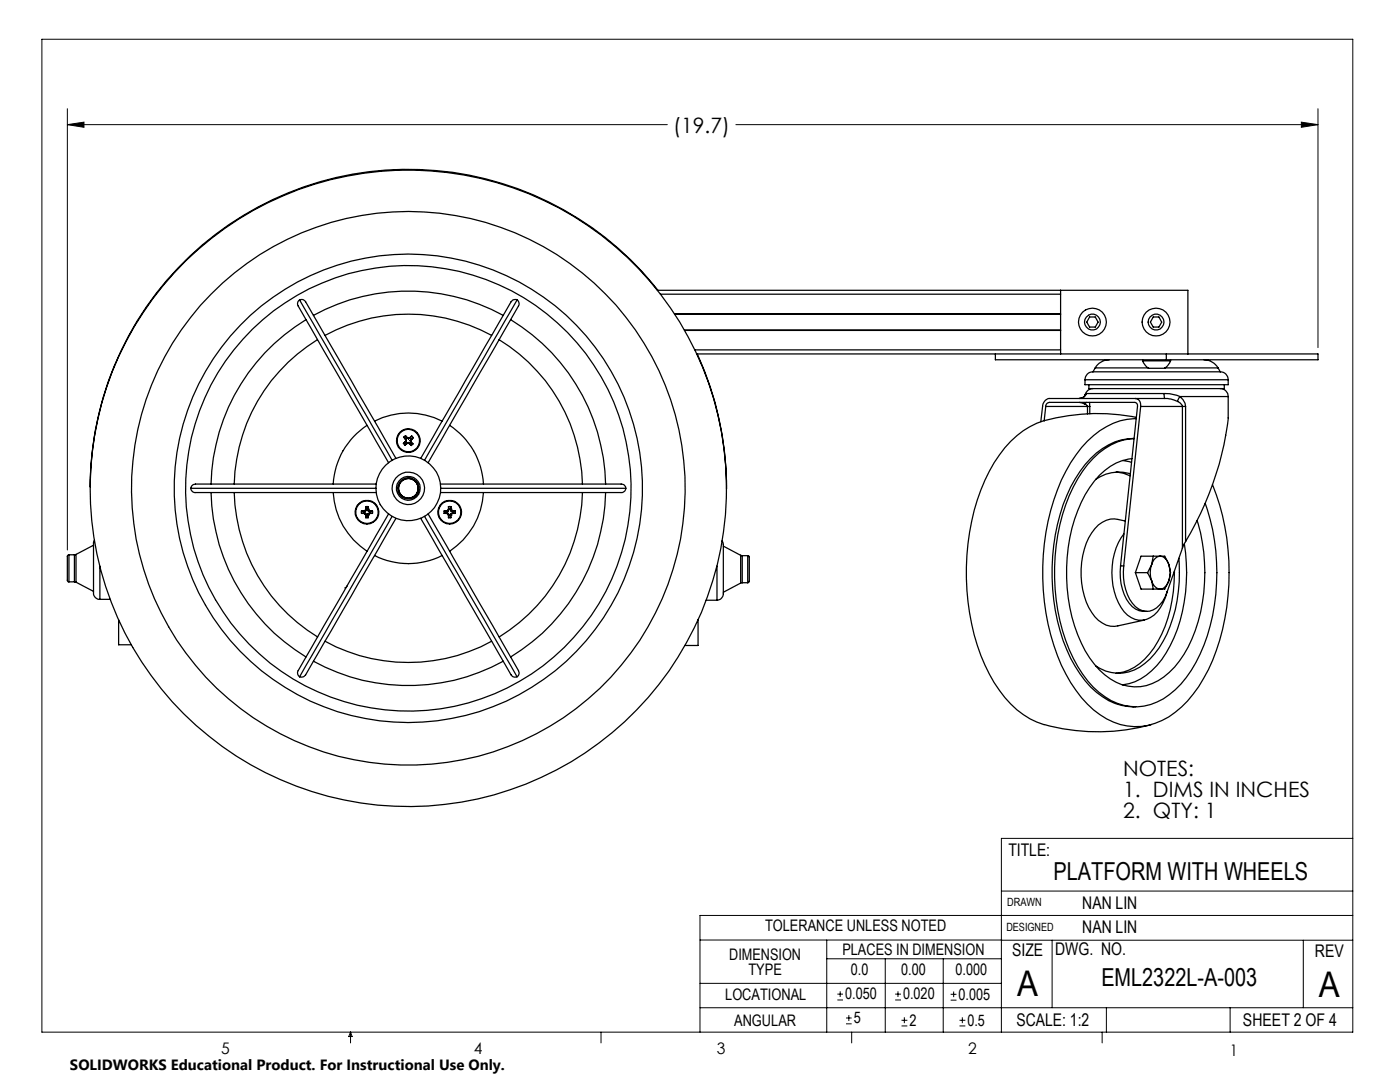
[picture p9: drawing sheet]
<svg xmlns="http://www.w3.org/2000/svg" width="279mm" height="216mm" viewBox="0 0 279 216" stroke-linecap="round" stroke-linejoin="round" font-family="sans-serif">
<g fill="none" stroke="#000" stroke-width=".2">
<path d="M8.4 7.8h261.6v198.2h-261.6zM13.4 24.9l3.4-.5v1zM13.4 21.7v88M13.4 24.9h119.8M146.9 24.9h116.1M259.7 24.4l3.3 .5-3.3 .5zM263 21.7v47.7M199.8 177.8h70.2M270 167.3h-70.2v38.7M139.7 187.6h60.2M139.7 196.2h60.1M165 187.6v18.4"/>
<path d="M165 191.3h34.8M167.1 199.5h1.1M167.1 198.4h1.1M167.7 197.8v1.1M176.7 191.3v14.7M178.6 199.5h1.2M178.6 198.4h1.2M179.2 197.8v1.1M188.2 191.3v14.7M189.7 199.6h1.2M189.7 198.4h1.2M190.3 197.8v1.2"/>
<path d="M199.8 187.6h70.2M210 187.6v13.5M260.1 187.6v13.5M270 182.7h-130.3v23.3M70 206v2.1M70 206l.3 .8h-.7zM119.9 206v2.1M139.7 201.1h130.3M168.8 204.3h1.2M168.8 203.1h1.2M169.4 202.6v1.1M170 206v2.1"/>
<path d="M179.9 204.7h1.2M179.9 203.6h1.2M180.5 203v1.2M191.5 204.7h1.2M191.5 203.6h1.2M192.1 203v1.2M220 206v2.1M220.8 201.1v4.9M245.5 201.1v4.9"/>
</g>
<path d="M13.4 24.9l3.4-.5v1zM259.7 24.4l3.3 .5-3.3 .5z" fill="#000"/>
<g fill="none" stroke="#000" stroke-width=".25">
<path d="M59.8 59.9l.7-.1 .5 .4 18 31.3M59.8 59.9a.84 .84 0 0 0-.3 1.2l18 31.2M59.8 59.9l18.4 31.9M103.2 59.9l.3 .4 .1 .3-.1 .5-18.1 31.2M103.2 59.9l-.2-.1a1.04 1.04 0 0 0-1 .4l-18 31.3M103.2 59.9l-18.5 31.9M131.2 57.9h105.9v12.7M131.3 57.9a63.5 63.5 0 0 0-70.6-20.6 63.5 63.5 0 0 0-42.7 59.9M131.8 58.7h79.9M211.7 57.9v12.7M61.1 63.8a39.5 39.5 0 0 0-19 32.8M62.5 62.9a39.4 39.4 0 0 1 37.9 0"/>
<path d="M63.4 67.8a34.8 34.8 0 0 0-16.7 28.8M64.9 66.9a34.7 34.7 0 0 1 33.2 0M99.6 67.8a34.8 34.8 0 0 1 16.6 28.8M101.9 63.8a39.5 39.5 0 0 1 19 32.8M134.6 62.7h77.1M136.6 65.9h75.1M138.7 69.8h73M139 70.6h124v1.2h-64.4v-1.2M139.1 70.6a64.3 64.3 0 0 1 5.9 26.9M216.5 75.8v1h28.6v-1M216.5 75.8h28.6M216.6 78.8h-.1a1.07 1.07 0 0 1-1.1 .7"/>
<path d="M216.9 78.5h15.4M216.9 78.5a1.58 1.58 0 0 1-1.5 1M216.9 78.5l-.3 .1v.2M217.3 76.8v.7h27v-.7M217.5 63.3h1.1l.5 1-.5 1h-1.1l-.6-1zM218.1 74.2a1.57 1.57 0 0 0-1.6 1.6M218.1 77.5a1.53 1.53 0 0 0-1.5 1.3M218.1 74.2h25.4M218.6 73.4h10.6M218.6 73.4l-.5 .8M221.4 71.8a3.3 3.3 0 0 0-2.8 1.6M226.6 79.5a1.27 1.27 0 0 1 1 1.6"/>
<path d="M228 72l.1 .2a1.94 1.94 0 0 0 2.4 1.3h1.1a1.83 1.83 0 0 0 2-1.5M228 72h5.6M228 71.8v.2M230.2 63.3h1.1l.5 1-.5 1h-1.1l-.6-1zM232.3 78.5l1.1 .1 2.1 .5M232.3 78.5l.1 1M232.4 79.5h-22.9a1.56 1.56 0 0 0-1.4 1.6l-.4 3M232.4 79.5a5 5 0 0 1 2.6 .6M232.5 73.4h10.6M232.8 70.6v1.2M233.6 71.8v.2M235.5 79.1l-.5 1"/>
<path d="M235.5 79.1a2.8 2.8 0 0 1 1.1 2M235.5 79.1h9.6M240.3 71.8a3.4 3.4 0 0 1 2.8 1.6M243.1 73.4l.4 .8M243.5 74.2a1.57 1.57 0 0 1 1.6 1.6M243.5 77.5a1.57 1.57 0 0 1 1.6 1.6M245.1 79.1a41.2 41.2 0 0 1-2.4 15.5l-.7 2a63.6 63.6 0 0 1-5.4 11.5M38.1 97.4a.88 .88 0 0 0 .9 .9h36.1M38.1 97.4h36.9M42.1 98.3a39.4 39.4 0 0 0 19 32.8M46.7 98.3a34.8 34.8 0 0 0 16.7 28.8M66.5 98.3a15 15 0 0 0 6.7 11.7"/>
<path d="M73.2 84.9a15 15 0 0 0-6.7 11.7M74.8 84a14.8 14.8 0 0 1 13.4 0M75.1 96.6h-36.1a.88 .88 0 0 0-.9 .8M80.5 88.5l.3 .3M80.6 87.2l.3 .4M80.6 87.2l.4 .3M80.9 88.1h.1M80.9 88.1l-.4 .4M80.9 87.6v.1M80.9 88.1l.1 .1M80.9 86.9l.4 .4M80.9 86.9l-.3 .3"/>
<path d="M80.9 87.7l.1 .2M80.9 88.3l.2 .1M80.9 86.9l.2 .4M80.9 88.3l-.4 .2M81 88.2h.1M81 87.5v.1M81 88.2l-.1 .1M81 87.9l-.1 .2M81 87.9h.1M81 87.6h-.1M81 87.6l-.1 .1M81 87.6l.1 .3"/>
<path d="M81.1 87.9h.1M81.1 87.9l-.1 .3M81.1 88.4l-.3 .4M81.1 87.3l-.1 .2M81.1 88.4l.1 .1M81.1 87.3l.1 .1M81.2 88.4v.1M81.2 88.4h-.1M81.2 88.5l-.4 .3M81.2 87.4h.1M81.2 88.5h.1M81.2 87.4l.3 .1"/>
<path d="M81.3 87.3l.2 .1M81.3 87.3h.1M81.3 87.3l-.1 .1M81.5 88.4l-.3 .1M81.5 88.4h.1M81.5 88.3v.1M81.5 88.3h.1M81.5 88.3l-.3 .1M81.5 88.4l.2 .1M81.5 87.4h.1M81.5 87.4v.1M81.5 87.5v.1"/>
<path d="M81.5 88.3l.3 .1M81.5 87.4v.2M81.7 88.5l.4 .4M81.7 88.5h.1M81.8 87.3l-.3 .1M81.8 87.3h.1M81.8 88.4h.1M81.8 88.4l-.1 .1M81.8 87.3v.2M81.8 87.3v.1M81.8 88.4v.1M81.8 87.5l-.3 .1"/>
<path d="M81.8 88.5l.3 .4M81.9 87.4l.2 .2M81.9 87.9h.1M81.9 87.9l.1 .3M81.9 87.4l-.1 .1M82 88.2v.1M82 87.9l.1 .3M82 87.9h.1M82 87.6l.1 .1M82 87.6l-.1 .3M82 87.6h.1M82 88.3l-.2 .2"/>
<path d="M82 88.3l.4 .3M82.1 88.2h.1M82.1 88.2h-.1M82.1 87.6h-.1M82.1 87.7l-.1 .2M82.1 87.7h.1M82.1 88.2l.3 .4M82.1 88.2l-.1 .1M82.2 87l.3 .3M82.2 87l-.4 .3M82.2 87l-.3 .4M82.4 88.6l-.3 .3"/>
<path d="M82.5 87.3l-.4 .4M82.5 87.3l-.4 .3M87.9 96.6h36.1a.88 .88 0 0 1 .9 .8M87.9 97.4h37M89.7 84.9a15 15 0 0 1 6.8 11.7M96.5 98.3a15 15 0 0 1-6.8 11.7M116.2 98.3a34.8 34.8 0 0 1-16.6 28.8M120.9 98.3a39.4 39.4 0 0 1-19 32.8M124.9 97.4l-.2 .6-.5 .3h-36.3M208.4 84a16.4 16.4 0 0 0-8.9 6.8 41.4 41.4 0 0 0-6.6 24.6 40.7 40.7 0 0 0 6.6 22.4 16.4 16.4 0 0 0 10.1 7.1 40.3 40.3 0 0 0 20.2-.3M208.7 81.1a.78 .78 0 0 1 .7-.8h17.1a.64 .64 0 0 1 .5 .8l-3.4 31.8M208.7 81.1h8.3"/>
<path d="M208.7 81.1l-.3 2.9M215.4 80.3l1.1 .3M216.5 80.6l.5 .5M216.8 80.3l-.3 .3M217 81.1h.5M217 81.1v1.5M217.5 80.3v.8M217.5 81.1v1.4M222.7 94.2l1.5 .2 1.3 .5M224 91.9l1.8 .4M225.6 94.5a7.8 7.8 0 0 0-6.9 1.1M225.9 91.5a11.7 11.7 0 0 0-8.4 5.8 33 33 0 0 0-4 23.9 25.1 25.1 0 0 0 5.9 12.5 9.3 9.3 0 0 0 12.9 1.4 20.7 20.7 0 0 0 6.8-11.1 36 36 0 0 0-.2-20.1"/>
<path d="M226.8 83.3a39.3 39.3 0 0 0-18.4 .7M226.8 83.5a13.5 13.5 0 0 0-9.8 4.6 32.3 32.3 0 0 0-7.8 15.9 46.7 46.7 0 0 0 3.5 30.5 20 20 0 0 0 9.5 9.6 12.3 12.3 0 0 0 13.6-3 31.9 31.9 0 0 0 8.6-17.7 48.2 48.2 0 0 0-2.4-26.7M227.6 81.1h8.4M227.6 81.1l-3.3 31.8M235 80.1h.1a1.27 1.27 0 0 1 .9 1M236 81.1h.6M236 81.1v28.3M236.6 81.1v27M13.8 110.7l-.4 .2v5l.4 .2M13.8 110.7v5.4M13.8 110.7h1.1M13.8 116.1h1.1"/>
<path d="M14.9 116.1l.3 .1M14.9 110.7v5.4M15.2 110.6l-.3 .1M15.2 110.6v5.6M15.2 116.2l3.5 1.8M18.7 108.8l-3.5 1.8M18.8 107.8l-.1 .4v8.1a5.2 5.2 0 0 0 .2 2.7l.5 .5 .5 .1M19.9 113v6.6M19.9 119.6h2.1M69.3 116.9l-.5 .4M72.1 102h.5M72.1 102v.4"/>
<path d="M72.1 102.4h.5M72.1 102l.5 .1M72.6 102.1v.2M72.6 102.1h.1M72.6 102.3h.1M72.6 102.3l-.5 .1M72.6 102.4h.1M72.6 102h.1M72.6 102l.1 .1M72.7 102.4l.2 .2M72.7 102.1h.1M72.7 102.3h.1"/>
<path d="M72.7 102v.1M72.7 102.3v.1M72.7 102.3l.3 .1M72.7 102.3l-.1 .1M72.9 102.6l.1 .2M72.9 101.8h.1M72.9 101.8l-.2 .2M72.9 102.6h.1M72.9 101.8l.1 .2M72.9 101.8l.1 .1M73 102.4l-.1 .2M73 102.4v.1"/>
<path d="M73 102l-.3 .1M73 102.8h.1M73 102.8v.5M73 103.3h.5M73 101.1h.5M73 101.1v.5M73 101.6h.1M73 101.6l-.1 .2M73 102.5l-.1 .1M73 101.9v.1M73 102.5l.1 .3M73 101.1l.1 .4"/>
<path d="M73.1 101.6h.1M73.1 102.8h-.1M73.1 101.6l-.1 .3M73.1 102.8h.1M73.1 102.9h.3M73.1 101.5h.3M73.1 101.5v.1M73.1 102.8v.1M73.1 102.9l-.1 .4M73.4 101.6h.1M73.4 102.8h.1M73.4 101.6l.1 .3"/>
<path d="M73.4 101.5v.1M73.4 102.8v.1M73.4 102.9l.1 .4M73.5 102.8v.5M73.5 102.8h.1M73.5 101.6l.1 .2M73.5 101.6h.1M73.5 101.1v.5M73.5 101.9v.1M73.5 102.5l.1 .1M73.5 102.5l-.1 .3M73.5 101.6h-.1"/>
<path d="M73.5 101.1l-.1 .4M73.5 102.4l.1 .2M73.5 102.4v.1M73.5 102l.3 .1M73.6 102.6l-.1 .2M73.6 101.8h.1M73.6 101.8l-.1 .1M73.6 102.6h.1M73.6 101.8l.2 .2M73.6 101.8l-.1 .2M73.8 102.1h.1M73.8 102.3h.1"/>
<path d="M73.8 102.3v.1M73.8 102.3l-.3 .1M73.8 102.4l-.2 .2M73.8 102.4h.1M73.8 102.4h.5M73.8 102h.5M73.8 102h.1M73.8 102v.1M73.9 102.1v.2M73.9 102.3l.4 .1M74.3 102v.4M74.3 102l-.4 .1"/>
<path d="M74.8 110.8a14.8 14.8 0 0 0 13.4 0M77.5 102.6l-18 31.2-.1 .5v.3l.4 .4M78.2 103l-18.4 32M79 103.4l-18 31.3a.98 .98 0 0 1-1.2 .3M84 103.4l18 31.3a.94 .94 0 0 0 1.2 .3M84.7 103l18.5 32M85.4 102.6l18.1 31.2a.84 .84 0 0 1-.3 1.2M88.7 102h.4M88.7 102v.4M88.7 102.4h.4M88.7 102l.4 .1M89.1 102.1v.2"/>
<path d="M89.1 102.1h.1M89.1 102.3h.1M89.1 102.3l-.4 .1M89.1 102h.1M89.1 102.4h.1M89.1 102.4l.3 .2M89.1 102l.1 .1M89.2 102.3l-.1 .1M89.2 102.3l.3 .1M89.4 102.6h.1M89.4 101.8l-.3 .2M89.4 101.8h.1"/>
<path d="M89.4 101.8l.1 .2M89.4 102.6l.1 .2M89.4 101.8l.1 .1M89.5 102.4l-.1 .2M89.5 102.4v.1M89.5 102l-.3 .1M89.5 102.8h.1M89.5 102.8v.5M89.5 103.3h.5M89.5 101.1h.5M89.5 101.1v.5M89.5 101.6h.1"/>
<path d="M89.5 101.6l-.1 .2M89.5 102.5l-.1 .1M89.5 101.9v.1M89.5 102.5l.1 .3M89.5 101.1l.1 .4M89.6 101.6h.1M89.6 102.9h.3M89.6 101.5h.3M89.6 102.8h-.1M89.6 101.6l-.1 .3M89.6 101.5v.1M89.6 102.8v.1"/>
<path d="M89.6 102.9l-.1 .4M89.9 102.8h.1M89.9 101.6h.1M89.9 102.9l.1 .4M89.9 101.5v.1M89.9 102.8v.1M89.9 101.6l.1 .3M90 102.8v.5M90 102.8h.1M90 101.6l.1 .2M90 101.6h.1M90 101.1v.5"/>
<path d="M90 101.9v.1M90 102.5l.1 .1M90 102.5l-.1 .3M90 101.6h-.1M90 101.1l-.1 .4M90 102.4l.1 .2M90 102.4v.1M90 102l.3 .1M90.1 102.6l-.1 .2M90.1 102.6h.1M90.1 101.8l.2 .2M90.1 101.8h.1"/>
<path d="M90.1 101.8l-.1 .1M90.3 102.4l-.2 .2M90.3 102.1h.1M90.3 102.3h.1M90.3 102.4h.1M90.3 102h.1M90.3 102v.1M90.3 102.3v.1M90.3 102.3l-.3 .1M90.3 102.4h.5M90.3 102h.5M90.4 102.1v.2"/>
<path d="M90.4 102.3l.4 .1M90.8 102v.4M90.8 102l-.4 .1M140.9 119.8h2.2M143.1 113v6.8M144.1 107.9a3.9 3.9 0 0 1 .3 2.4v6.1a4.8 4.8 0 0 1-.3 2.8l-.3 .4-.7 .2M144.4 109l3.4 1.8M147.8 110.8l.3 .1M147.8 110.8v5.5M147.8 116.3l-3.4 1.9M148.1 116.3h-.3M148.1 110.9v5.4"/>
<path d="M148.1 116.3h1.1M148.1 110.9h1.1M149.2 110.9l.3 .2v4.9l-.3 .3M149.2 110.9v5.4M223.6 112.9a10.1 10.1 0 0 0 2.4 8.1 3.6 3.6 0 0 0 2.8 1M223.6 112.9h.7M224.3 106.5a13.7 13.7 0 0 0 0 15.6 4.1 4.1 0 0 0 6.7 0 11.3 11.3 0 0 0 2-4.1M224.6 104a5.1 5.1 0 0 0-4.6 .2 10.6 10.6 0 0 0-4.1 8 15 15 0 0 0 2.6 10.9 4.5 4.5 0 0 0 4.6 1.8l5.3-1.2M226.6 114.3l1.1 3.2h2.5M226.6 114.3h2.4M229 114.3l.8 1.6M229.8 112.6l-.8 1.7"/>
<path d="M229.8 115.9l.4 1.6M229.8 112.6a4.8 4.8 0 0 0 0 3.3M229.8 115.9a2.09 2.09 0 0 0 1.7 1.6M230.2 117.5h1.3M230.2 111h1.3M230.2 111h-2.5l-1.1 3.3M230.2 111l-.4 1.6M231.5 111a2.09 2.09 0 0 0-1.7 1.6M231.5 111a2.18 2.18 0 0 1 1.8 1.6M231.5 111h.9l.9 1.6M233.3 115.9a2.18 2.18 0 0 1-1.8 1.6M233.3 112.6a4.8 4.8 0 0 1 0 3.3"/>
<path d="M233.3 115.9l-.9 1.6h-.9M233.3 112.6l.3 1.7-.3 1.6M234.4 113.9a26.8 26.8 0 0 1-5 16.6 9.6 9.6 0 0 1-6.7 3.8M235.3 111.4a29 29 0 0 1-4 17.9 9.8 9.8 0 0 1-8.3 5 8 8 0 0 1-4.3-1.4M236 109.4l-3.1 8.7a5.4 5.4 0 0 1-3.5 3.9 3.9 3.9 0 0 1-3.9-2.4 11.1 11.1 0 0 1-1.2-6.7M236.4 108.5a33.2 33.2 0 0 1-3.7 21.8 12.3 12.3 0 0 1-8.7 6.4M236.6 108.1l-.6 1.3M240.5 100.4a41.6 41.6 0 0 1-1 30.1 18.3 18.3 0 0 1-8.6 9.6 10.6 10.6 0 0 1-11.6-2 25.3 25.3 0 0 1-7.2-12.2 41.3 41.3 0 0 1 2.1-28.7 17.5 17.5 0 0 1 8.9-9l1.2-.4 2-.3a11.6 11.6 0 0 0-8.6 4 30.5 30.5 0 0 0-7.4 17.3 40.9 40.9 0 0 0 3.4 22.6 19.3 19.3 0 0 0 7.6 8.4 11 11 0 0 0 5.4 1.2M23.7 123.7v5h2.5M62.5 131.9a39.4 39.4 0 0 0 37.9 0M64.9 128a34.7 34.7 0 0 0 33.2 0M139.3 123.6v5.2h-2.6"/>
<circle cx="218" cy="64.3" r="2.78"/>
<circle cx="218" cy="64.3" r="1.58"/>
<circle cx="230.7" cy="64.3" r="2.78"/>
<circle cx="230.7" cy="64.3" r="1.59"/>
<circle cx="81.5" cy="97.4" r="6.5"/>
<circle cx="81.5" cy="97.4" r="63.5"/>
<circle cx="81.5" cy="97.5" r="2.11"/>
<circle cx="81.5" cy="97.5" r="1.98"/>
<circle cx="81.5" cy="97.4" r="55.2"/>
<circle cx="81.5" cy="97.4" r="46.7"/>
<circle cx="81.5" cy="87.9" r="2.24"/>
<circle cx="81.5" cy="97.4" r="2.37"/>
<circle cx="81.5" cy="87.9" r="2.37"/>
<circle cx="81.5" cy="97.4" r="3.2"/>
<circle cx="81.5" cy="97.4" r="1.97"/>
<circle cx="81.5" cy="97.4" r="44.5"/>
<circle cx="73.2" cy="102.2" r="2.37"/>
<circle cx="73.2" cy="102.2" r="2.25"/>
<circle cx="89.7" cy="102.2" r="2.37"/>
<circle cx="89.7" cy="102.2" r="2.25"/>
</g>
<g font-size="7.1">
<text x="203" y="198.7">A</text>
<text x="263.2" y="198.9">A</text>
</g>
<g font-size="4.9">
<text x="210.3" y="175.7">PLATFORM WITH WHEELS</text>
<text x="219.8" y="196.7">EML2322L-A-003</text>
</g>
<g font-size="4.2">
<text x="134.4" y="26.5">(19.7)</text>
<text x="224.2" y="154.8">NOTES:</text>
<text x="224.2" y="158.9">1. DIMS IN INCHES</text>
<text x="224.2" y="163.1">2. QTY: 1</text>
</g>
<g font-size="3.5">
<text x="201.2" y="170.7">TITLE:</text>
<text x="216" y="181.4">NAN LIN</text>
<text x="202" y="190.7">SIZE</text>
<text x="210.6" y="190.6">DWG. NO.</text>
<text x="216" y="186.2">NAN LIN</text>
<text x="262.4" y="190.9">REV</text>
<text x="202.9" y="204.6">SCALE: 1:2</text>
<text x="248.1" y="204.6">SHEET 2 OF 4</text>
</g>
<g font-size="3.2">
<text x="152.7" y="185.7">TOLERANCE UNLESS NOTED</text>
<text x="145.5" y="191.5">DIMENSION</text>
<text x="168.1" y="190.5">PLACES IN DIMENSION</text>
<text x="149.4" y="194.6">TYPE</text>
<text x="169.8" y="194.6">0.0</text>
<text x="179.8" y="194.6">0.00</text>
<text x="190.7" y="194.6">0.000</text>
<text x="144.7" y="199.6">LOCATIONAL</text>
<text x="168.7" y="199.4">0.050</text>
<text x="180.2" y="199.4">0.020</text>
<text x="191.3" y="199.5">0.005</text>
<text x="146.5" y="204.6">ANGULAR</text>
<text x="170.4" y="204.2">5</text>
<text x="181.5" y="204.6">2</text>
<text x="193.1" y="204.6">0.5</text>
<text x="44.2" y="210.4">5</text>
<text x="94.6" y="210.3">4</text>
<text x="143.1" y="210.4">3</text>
<text x="193.2" y="210.3">2</text>
<text x="245.4" y="210.6">1</text>
</g>
<text font-size="3" x="14" y="213.5">SOLIDWORKS Educational Product. For Instructional Use Only.</text>
<g font-size="2.3">
<text x="200.8" y="185.7">DESIGNED</text>
<text x="201" y="180.9">DRAWN</text>
</g>
</svg>
